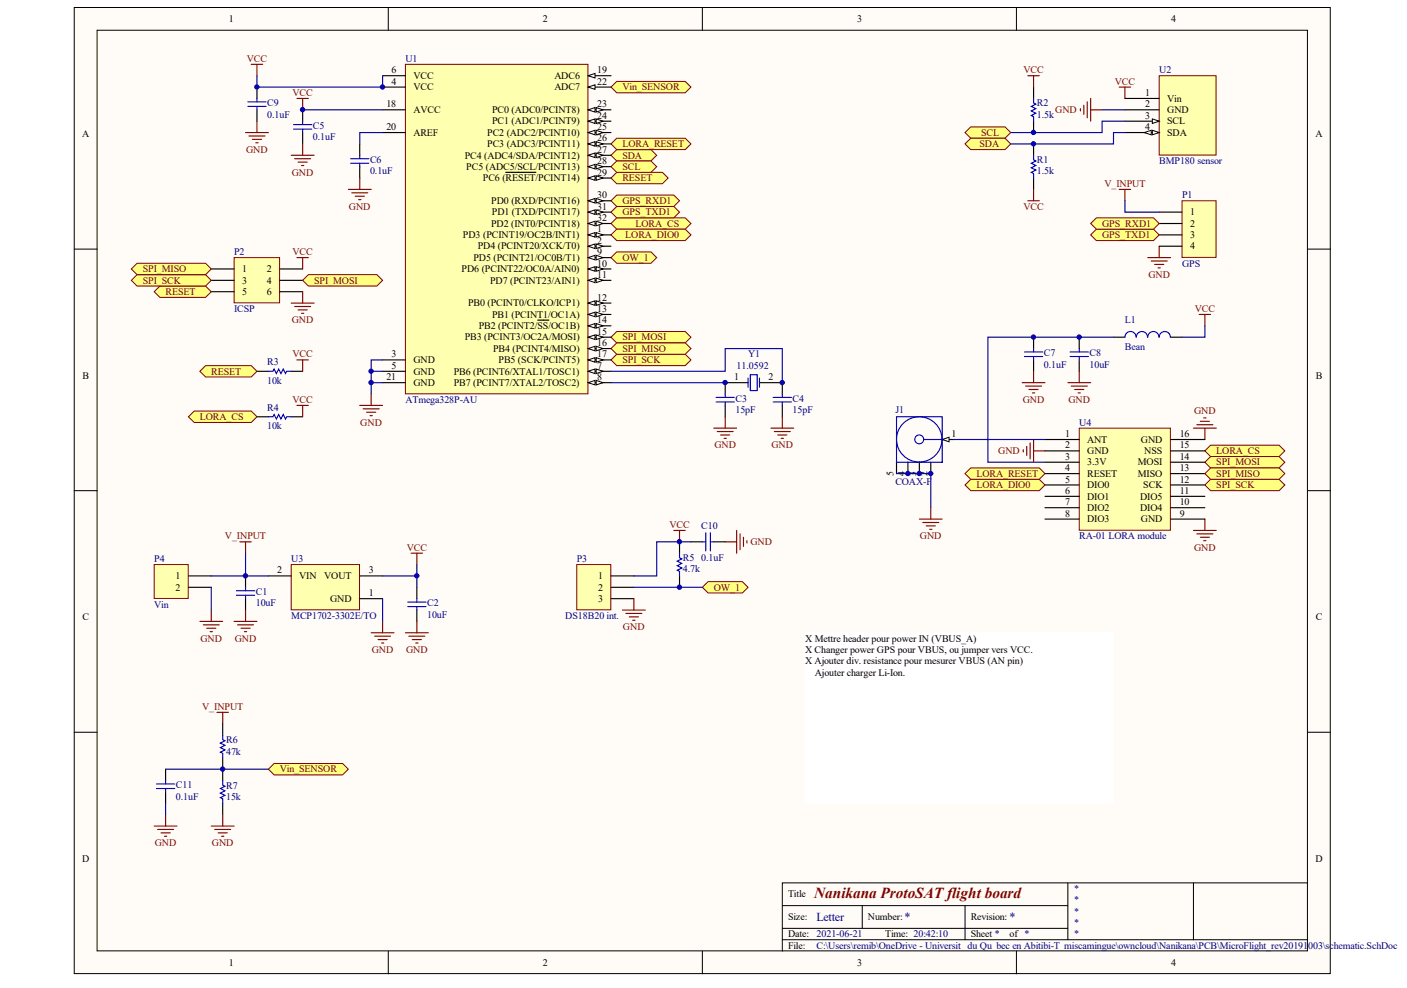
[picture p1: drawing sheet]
<svg xmlns="http://www.w3.org/2000/svg" width="288mm" height="202mm" viewBox="0 0 288 202" stroke-linecap="round" stroke-linejoin="round" font-family="sans-serif">
<g fill="#fffcf8" stroke="#000" stroke-width=".2">
<path d="M15.2 1.5h257v197.7h-257z"/>
<path d="M19.9 6.2h247.6v188.3h-247.6z"/>
</g>
<g fill="none" stroke="#000" stroke-width=".2">
<path d="M79.4 1.5v4.7M143.7 1.5v4.7M208 1.5v4.7M15.2 51h4.7M267.5 51h4.7M15.2 100.4h4.7M267.5 100.4h4.7M15.2 149.8h4.7M267.5 149.8h4.7M79.4 194.6v4.6M143.7 194.6v4.6M160.1 185.3h58.4"/>
<path d="M160.1 192.3h107.4M160.1 189.9h58.4M176.4 185.3v4.6M197.4 185.3v7M208 194.6v4.6M218.5 180.6v11.7M244.2 180.6h-84.1v14M267.5 180.6h-23.3v11.7"/>
</g>
<path d="M237.2 15.5h11.6v16.2h-11.6z" fill="#ffffb0" stroke="#800000" stroke-width=".2"/>
<path d="M230.2 20.1h7M230.2 22.5h7M230.2 24.8h7" fill="none" stroke="#000" stroke-width=".23"/>
<path d="M235.8 24.3l1.4 .5-1.4 .5z" fill="#fffcf8" stroke="#000" stroke-width=".2"/>
<path d="M230.2 27.1h7" fill="none" stroke="#000" stroke-width=".23"/>
<g fill="#fffcf8" stroke="#000" stroke-width=".2">
<path d="M235.8 26.7l1.4 .4-1.4 .5z"/>
<path d="M234.1 27.1l1.4-.4v.9z"/>
</g>
<g fill="none" stroke="#800000" stroke-width=".23">
<path d="M229 17.8h2.3M230.2 17.8v2.3M221 22.2v.5M221.7 21.5v1.9M222.4 20.8v3.3M223.1 20.1v4.7M223.1 22.5h2.4M209.4 92v.5M210.1 91.3v1.9M210.8 90.6v3.3M211.5 89.9v4.7M211.5 92.2h2.3"/>
<path d="M244.2 87.6h4.6M244.9 86.9h3.2M245.6 86.2h1.8M246.3 85.5h.4M246.5 87.6v2.3M188.1 106.2h4.7M188.8 106.9h3.3M189.5 107.6h1.9M190.2 108.3h.5M190.4 103.9v2.3M244.2 108.5h4.6M244.9 109.2h3.2"/>
<path d="M245.6 109.9h1.8M246.3 110.6h.4M246.5 106.2v2.3"/>
</g>
<path d="M225.5 22.5h4.7" fill="none" stroke="#000080" stroke-width=".23"/>
<g fill="#ffff80" stroke="#800000" stroke-width=".2">
<path d="M246.5 92.2l1.2-1.1h14l1.2 1.1-1.2 1.2h-14z" fill-rule="evenodd"/>
<path d="M125 45.7l1.2-1.1h14l1.2 1.1-1.2 1.2h-14z" fill-rule="evenodd"/>
<path d="M125 36.4l1.2-1.1h9.3l1.2 1.1-1.2 1.2h-9.3z" fill-rule="evenodd"/>
</g>
<path d="M220.8 87.6h18.7v20.9h-18.7z" fill="#ffffb0" stroke="#800000" stroke-width=".2"/>
<g fill="none" stroke="#000" stroke-width=".23">
<path d="M213.8 99.2h7M213.8 96.9h7M213.8 94.6h7M213.8 92.2h7M213.8 89.9h7M239.5 99.2h7M239.5 96.9h7M239.5 94.6h7M239.5 92.2h7M239.5 89.9h7M213.8 101.6h7M213.8 103.9h7"/>
<path d="M213.8 106.2h7M239.5 101.6h7M239.5 103.9h7M239.5 106.2h7"/>
</g>
<g fill="#ffff80" stroke="#800000" stroke-width=".2">
<path d="M197.4 99.2l1.2-1.1h14l1.2 1.1-1.2 1.2h-14z" fill-rule="evenodd"/>
<path d="M125 48.1l1.2-1.2h14l1.2 1.2-1.2 1.1h-14z" fill-rule="evenodd"/>
</g>
<path d="M209.1 78.3h4.7M209.8 79h3.3M210.5 79.7h1.9M211.5 76v2.3M218.5 78.3h4.6M219.2 79h3.2M219.9 79.7h1.8M220.8 76v2.3M245.3 64.3h2.4M246.5 64.3v2.4M211.2 80.4h.5M220.6 80.4h.4" fill="none" stroke="#800000" stroke-width=".23"/>
<path d="M211.5 69v2.3M211.5 73.6v2.4M220.8 69v2.3M220.8 73.6v2.4M227.8 69h2.4M239.5 69h2.3" fill="none" stroke="#000" stroke-width=".23"/>
<path d="M209.6 72h3.7M209.6 72.9h3.7M211.5 71.3v.7M211.5 72.9v.7M218.9 72h3.8M218.9 72.9h3.8M220.8 71.3v.7M220.8 72.9v.7M232.4 69a1.14 1.14 0 0 0-1.1-1.2 1.14 1.14 0 0 0-1.1 1.2M234.8 69a1.14 1.14 0 0 0-1.2-1.2 1.14 1.14 0 0 0-1.1 1.2M237.1 69a1.14 1.14 0 0 0-1.1-1.2 1.14 1.14 0 0 0-1.2 1.2M239.5 69a1.14 1.14 0 0 0-1.2-1.2 1.14 1.14 0 0 0-1.1 1.2" fill="none" stroke="#00f" stroke-width=".23"/>
<path d="M227.8 69h-25.7v25.6h11.7M246.5 66.7v2.3h-4.7" fill="none" stroke="#000080" stroke-width=".23"/>
<g fill="#ffff80" stroke="#800000" stroke-width=".2">
<path d="M246.5 99.2l1.2-1.1h14l1.2 1.1-1.2 1.2h-14z" fill-rule="evenodd"/>
<path d="M246.5 94.6l1.2-1.2h14l1.2 1.2-1.2 1.1h-14z" fill-rule="evenodd"/>
<path d="M246.5 96.9l1.2-1.2h14l1.2 1.2-1.2 1.2h-14z" fill-rule="evenodd"/>
<path d="M197.4 96.9l1.2-1.2h14l1.2 1.2-1.2 1.2h-14z" fill-rule="evenodd"/>
</g>
<path d="M47.9 127.1h4.7M48.6 127.8h3.3M49.3 128.5h1.9M50 129.2h.5M50.2 124.8v2.3" fill="none" stroke="#800000" stroke-width=".23"/>
<path d="M211.5 17.8v2.3M211.5 24.8v2.3M211.5 29.4v2.4M211.5 36.4v2.4M183.4 94.6v2.3M192.8 89.9h2.3" fill="none" stroke="#000" stroke-width=".23"/>
<g fill="none" stroke="#00f" stroke-width=".23">
<path d="M211.5 20.1v1l.4 .2-.9 .5 .9 .4-.9 .5 .9 .5-.9 .4 .5 .3v.9M211.5 31.8v.9l.4 .2-.9 .5 .9 .5-.9 .4 .9 .5-.9 .5 .5 .2v.9"/>
<circle cx="188.1" cy="89.9" r=".91"/>
<circle cx="188.1" cy="89.9" r="4.6"/>
</g>
<path d="M192.8 89.9l1.4-.4v.9z" fill="#fffcf8" stroke="#000" stroke-width=".2"/>
<path d="M185.8 94.6v2.3M188.1 94.6v2.3M190.4 94.6v2.3" fill="none" stroke="#000" stroke-width=".23"/>
<path d="M183.4 85.3h9.4v9.3h-9.4zM189 89.9h3.8" fill="none" stroke="#00f" stroke-width=".23"/>
<path d="M183.4 96.9h7v7" fill="none" stroke="#000080" stroke-width=".23"/>
<g fill="#ffff80" stroke="#800000" stroke-width=".2">
<path d="M125 31.8l1.2-1.2h7l1.2 1.2-1.2 1.1h-7z" fill-rule="evenodd"/>
<path d="M125 34.1l1.2-1.2h7l1.2 1.2-1.2 1.2h-7z" fill-rule="evenodd"/>
<path d="M197.4 27.1l1.2-1.1h7l1.2 1.1-1.2 1.2h-7z" fill-rule="evenodd"/>
</g>
<path d="M230.2 24.8h-4.7v2.3h-18.7" fill="none" stroke="#000080" stroke-width=".23"/>
<path d="M197.4 29.4l1.2-1.1h7l1.2 1.1-1.2 1.2h-7z" fill-rule="evenodd" fill="#ffff80" stroke="#800000" stroke-width=".2"/>
<path d="M230.2 27.1h-2.4v2.3h-21" fill="none" stroke="#000080" stroke-width=".23"/>
<path d="M49.1 110.9h2.3M50.2 110.9v2.3" fill="none" stroke="#800000" stroke-width=".23"/>
<g fill="#ffff80" stroke="#800000" stroke-width=".2">
<path d="M125 69l1.2-1.2h14l1.2 1.2-1.2 1.2h-14z" fill-rule="evenodd"/>
<path d="M125 73.6l1.2-1.1h14l1.2 1.1-1.2 1.2h-14z" fill-rule="evenodd"/>
<path d="M125 71.3l1.2-1.1h14l1.2 1.1-1.2 1.2h-14z" fill-rule="evenodd"/>
</g>
<path d="M210.3 15.5h2.3M211.5 15.5v2.3M211.5 38.8v2.3M210.3 41.1h2.3" fill="none" stroke="#800000" stroke-width=".23"/>
<path d="M125 52.7l1.2-1.2h7l1.2 1.2-1.2 1.2h-7z" fill-rule="evenodd" fill="#ffff80" stroke="#800000" stroke-width=".2"/>
<path d="M118 115.5h7v9.3h-7z" fill="#ffffb0" stroke="#800000" stroke-width=".2"/>
<path d="M125 117.8h4.7M141.4 110.9h2.3M146 110.9h2.4M125 120.2h4.7M125 122.5h4.7" fill="none" stroke="#000" stroke-width=".23"/>
<path d="M137.9 108.5h2.3M139 108.5v2.4M148.4 110.9h2.3M150.7 108.5v4.7M151.4 109.2v3.3M152.1 109.9v1.9M152.8 110.6v.5" fill="none" stroke="#800000" stroke-width=".23"/>
<path d="M143.7 110.9h.7M144.4 109v3.7M145.3 109v3.7M145.3 110.9h.7" fill="none" stroke="#00f" stroke-width=".23"/>
<path d="M143.7 120.2l1.2-1.2h7l1.1 1.2-1.1 1.1h-7z" fill-rule="evenodd" fill="#ffff80" stroke="#800000" stroke-width=".2"/>
<path d="M139 110.9v2.3M139 117.8v2.4" fill="none" stroke="#000" stroke-width=".23"/>
<path d="M139 113.2v.9l.5 .2-.9 .5 .9 .5-.9 .4 .9 .5-.9 .5 .4 .2v.9" fill="none" stroke="#00f" stroke-width=".23"/>
<path d="M141.4 110.9h-7v6.9h-4.7M129.7 120.2h14" fill="none" stroke="#000080" stroke-width=".23"/>
<path d="M234.8 52.7h4.7M235.5 53.4h3.3M236.2 54.1h1.9M236.9 54.8h.5M237.2 50.4v2.3M127.3 124.8h4.7M128 125.5h3.3M128.7 126.2h1.9M129.4 126.9h.5M129.7 122.5v2.3" fill="none" stroke="#800000" stroke-width=".23"/>
<path d="M47.9 52.7h9.3v9.3h-9.3z" fill="#ffffb0" stroke="#800000" stroke-width=".2"/>
<path d="M61.9 22.5v2.3M61.9 27.1v2.3M43.2 55h4.7M43.2 57.4h4.7M43.2 59.7h4.7M57.2 55h4.7M57.2 57.4h4.7M57.2 59.7h4.7M153 78.3h-4.6v2.3M155.4 78.3h4.7v2.3M148.4 82.9v2.4M160.1 82.9v2.4" fill="none" stroke="#000" stroke-width=".23"/>
<g fill="none" stroke="#00f" stroke-width=".23">
<path d="M60.1 26.4h3.7M60.1 25.5h3.7M61.9 24.8v.7M61.9 26.4v.7M153 77.4v1.8M153.5 76.7h1.4v3.2h-1.4zM155.4 77.4v1.8M146.5 81.3h3.7M146.5 82.2h3.7M148.4 80.6v.7M148.4 82.2v.7M158.2 81.3h3.7"/>
<path d="M158.2 82.2h3.7M160.1 80.6v.7M160.1 82.2v.7"/>
</g>
<g fill="none" stroke="#800000" stroke-width=".23">
<path d="M50.2 27.1h4.7M50.9 27.8h3.3M51.6 28.5h1.9M52.3 29.2h.5M52.6 24.8v2.3M146 87.6h4.7M146.7 88.3h3.3M147.4 89h1.9M148.1 89.7h.5M148.4 85.3v2.3M157.7 87.6h4.7M158.4 88.3h3.3"/>
<path d="M159.1 89h1.9M159.8 89.7h.5M160.1 85.3v2.3"/>
</g>
<path d="M31.5 59.7l1.2-1.2h9.4l1.1 1.2-1.1 1.1h-9.4z" fill-rule="evenodd" fill="#ffff80" stroke="#800000" stroke-width=".2"/>
<g fill="none" stroke="#800000" stroke-width=".23">
<path d="M59.6 31.8h4.7M60.3 32.5h3.3M61 33.2h1.9M61.7 33.9h.5M61.9 29.4v2.4M71.3 38.8h4.6M72 39.4h3.2M73.6 36.4v2.4M60.8 52.7h2.3M61.9 52.7v2.3M61.9 59.7v2.3M72.7 40.1h1.8"/>
<path d="M73.4 40.8h.4M59.6 62h4.7M60.3 62.7h3.3M61 63.4h1.9M61.7 64.1h.5"/>
</g>
<path d="M52.6 17.8v2.3M52.6 22.5v2.3M73.6 29.4v2.4M73.6 34.1v2.3" fill="none" stroke="#000" stroke-width=".23"/>
<path d="M50.7 21.8h3.7M50.7 20.8h3.7M52.6 20.1v.7M52.6 21.8v.7M71.7 33.4h3.8M71.7 32.5h3.8M73.6 31.8v.7M73.6 33.4v.7" fill="none" stroke="#00f" stroke-width=".23"/>
<g fill="#ffff80" stroke="#800000" stroke-width=".2">
<path d="M61.9 57.4l1.2-1.2h14l1.2 1.2-1.2 1.1h-14z" fill-rule="evenodd"/>
<path d="M26.9 57.4l1.1-1.2h14.1l1.1 1.2-1.1 1.1h-14.1z" fill-rule="evenodd"/>
<path d="M26.9 55l1.1-1.1h14.1l1.1 1.1-1.1 1.2h-14.1z" fill-rule="evenodd"/>
</g>
<path d="M84.1 113.2h2.4M85.3 113.2v2.3M75.9 129.5h4.7M76.6 130.2h3.3M77.3 130.9h1.9M78 131.6h.5M78.3 127.1v2.4M82.9 129.5h4.7M83.7 130.2h3.2M84.4 130.9h1.8M85.1 131.6h.4M85.3 127.1v2.4" fill="none" stroke="#800000" stroke-width=".23"/>
<path d="M85.3 120.2v2.3M85.3 124.8v2.3" fill="none" stroke="#000" stroke-width=".23"/>
<path d="M83.4 123.2h3.8M83.4 124.1h3.8M85.3 122.5v.7M85.3 124.1v.7" fill="none" stroke="#00f" stroke-width=".23"/>
<path d="M241.8 41.1h7v11.6h-7z" fill="#ffffb0" stroke="#800000" stroke-width=".2"/>
<path d="M237.2 43.4h4.6M237.2 45.7h4.6M237.2 48.1h4.6M237.2 50.4h4.6M52.6 76h2.3M59.6 76h2.3M52.6 85.3h2.3M59.6 85.3h2.3" fill="none" stroke="#000" stroke-width=".23"/>
<path d="M54.9 76h.9l.3-.5 .4 .9 .5-.9 .5 .9 .4-.9 .5 .9 .2-.4h1M54.9 85.3h.9l.3-.5 .4 .9 .5-.9 .5 .9 .4-.9 .5 .9 .2-.4h1" fill="none" stroke="#00f" stroke-width=".23"/>
<path d="M60.8 73.6h2.3M61.9 73.6v2.4M60.8 82.9h2.3M61.9 82.9v2.4" fill="none" stroke="#800000" stroke-width=".23"/>
<g fill="#ffff80" stroke="#800000" stroke-width=".2">
<path d="M40.9 76l1.2-1.2h9.3l1.2 1.2-1.2 1.1h-9.3z" fill-rule="evenodd"/>
<path d="M38.6 85.3l1.1-1.2h11.7l1.2 1.2-1.2 1.1h-11.7z" fill-rule="evenodd"/>
</g>
<path d="M50.2 117.8v2.4M50.2 122.5v2.3" fill="none" stroke="#000" stroke-width=".23"/>
<path d="M48.4 120.9h3.7M48.4 121.8h3.7M50.2 120.2v.7M50.2 121.8v.7" fill="none" stroke="#00f" stroke-width=".23"/>
<path d="M195.1 89.9h18.7" fill="none" stroke="#000080" stroke-width=".23"/>
<path d="M59.6 115.5h14v9.3h-14z" fill="#ffffb0" stroke="#800000" stroke-width=".2"/>
<path d="M54.9 117.8h4.7M73.6 117.8h4.7M73.6 122.5h4.7" fill="none" stroke="#000" stroke-width=".23"/>
<path d="M78.3 117.8h7v2.4M85.3 115.5v2.3M78.3 122.5v4.6" fill="none" stroke="#000080" stroke-width=".23"/>
<path d="M51.4 13.2h2.3M52.6 13.2v2.3" fill="none" stroke="#800000" stroke-width=".23"/>
<g fill="#ffff80" stroke="#800000" stroke-width=".2">
<path d="M125 43.4l1.2-1.2h11.7l1.1 1.2-1.1 1.2h-11.7z" fill-rule="evenodd"/>
<path d="M125 41.1l1.2-1.2h11.7l1.1 1.2-1.1 1.1h-11.7z" fill-rule="evenodd"/>
<path d="M223.1 48.1l1.2-1.2h11.7l1.2 1.2-1.2 1.1h-11.7z" fill-rule="evenodd"/>
<path d="M223.1 45.7l1.2-1.1h11.7l1.2 1.1-1.2 1.2h-11.7z" fill-rule="evenodd"/>
</g>
<path d="M82.9 13.2h37.4v67.4h-37.4z" fill="#ffffb0" stroke="#800000" stroke-width=".2"/>
<path d="M120.3 36.4h4.7" fill="none" stroke="#000" stroke-width=".23"/>
<g fill="#fffcf8" stroke="#000" stroke-width=".2">
<path d="M120.3 36.4l1.4-.4v.9z"/>
<path d="M122 36l1.4 .4-1.4 .5z"/>
</g>
<path d="M103.5 35.3h6.1M120.3 41.1h4.7" fill="none" stroke="#000" stroke-width=".23"/>
<g fill="#fffcf8" stroke="#000" stroke-width=".2">
<path d="M120.3 41.1l1.4-.5v.9z"/>
<path d="M122 40.6l1.4 .5-1.4 .4z"/>
</g>
<path d="M120.3 43.4h4.7" fill="none" stroke="#000" stroke-width=".23"/>
<g fill="#fffcf8" stroke="#000" stroke-width=".2">
<path d="M120.3 43.4l1.4-.5v1z"/>
<path d="M122 42.9l1.4 .5-1.4 .5z"/>
</g>
<path d="M120.3 45.7h4.7" fill="none" stroke="#000" stroke-width=".23"/>
<g fill="#fffcf8" stroke="#000" stroke-width=".2">
<path d="M120.3 45.7l1.4-.4v.9z"/>
<path d="M122 45.3l1.4 .4-1.4 .5z"/>
</g>
<path d="M120.3 50.4h4.7" fill="none" stroke="#000" stroke-width=".23"/>
<g fill="#fffcf8" stroke="#000" stroke-width=".2">
<path d="M120.3 50.4l1.4-.5v.9z"/>
<path d="M122 49.9l1.4 .5-1.4 .4z"/>
</g>
<path d="M78.3 15.5h4.6M78.3 76h4.6M120.3 76h4.7" fill="none" stroke="#000" stroke-width=".23"/>
<g fill="#fffcf8" stroke="#000" stroke-width=".2">
<path d="M120.3 76l1.4-.5v.9z"/>
<path d="M122 75.5l1.4 .5-1.4 .4z"/>
</g>
<path d="M120.3 78.3h4.7" fill="none" stroke="#000" stroke-width=".23"/>
<g fill="#fffcf8" stroke="#000" stroke-width=".2">
<path d="M120.3 78.3l1.4-.5v1z"/>
<path d="M122 77.8l1.4 .5-1.4 .5z"/>
</g>
<path d="M120.3 52.7h4.7" fill="none" stroke="#000" stroke-width=".23"/>
<g fill="#fffcf8" stroke="#000" stroke-width=".2">
<path d="M120.3 52.7l1.4-.5v1z"/>
<path d="M122 52.2l1.4 .5-1.4 .5z"/>
</g>
<path d="M120.3 55h4.7" fill="none" stroke="#000" stroke-width=".23"/>
<g fill="#fffcf8" stroke="#000" stroke-width=".2">
<path d="M120.3 55l1.4-.4v.9z"/>
<path d="M122 54.6l1.4 .4-1.4 .5z"/>
</g>
<path d="M120.3 57.4h4.7" fill="none" stroke="#000" stroke-width=".23"/>
<g fill="#fffcf8" stroke="#000" stroke-width=".2">
<path d="M120.3 57.4l1.4-.5v.9z"/>
<path d="M122 56.9l1.4 .5-1.4 .4z"/>
</g>
<path d="M120.3 62h4.7" fill="none" stroke="#000" stroke-width=".23"/>
<g fill="#fffcf8" stroke="#000" stroke-width=".2">
<path d="M120.3 62l1.4-.5v1z"/>
<path d="M122 61.5l1.4 .5-1.4 .5z"/>
</g>
<path d="M120.3 64.3h4.7" fill="none" stroke="#000" stroke-width=".23"/>
<g fill="#fffcf8" stroke="#000" stroke-width=".2">
<path d="M120.3 64.3l1.4-.4v.9z"/>
<path d="M122 63.9l1.4 .4-1.4 .5z"/>
</g>
<path d="M120.3 66.7h4.7" fill="none" stroke="#000" stroke-width=".23"/>
<g fill="#fffcf8" stroke="#000" stroke-width=".2">
<path d="M120.3 66.7l1.4-.5v.9z"/>
<path d="M122 66.2l1.4 .5-1.4 .4z"/>
</g>
<path d="M110 65.5h2.3M120.3 69h4.7" fill="none" stroke="#000" stroke-width=".23"/>
<g fill="#fffcf8" stroke="#000" stroke-width=".2">
<path d="M120.3 69l1.4-.5v1z"/>
<path d="M122 68.5l1.4 .5-1.4 .5z"/>
</g>
<path d="M120.3 71.3h4.7" fill="none" stroke="#000" stroke-width=".23"/>
<g fill="#fffcf8" stroke="#000" stroke-width=".2">
<path d="M120.3 71.3l1.4-.5v1z"/>
<path d="M122 70.8l1.4 .5-1.4 .5z"/>
</g>
<path d="M120.3 73.6h4.7" fill="none" stroke="#000" stroke-width=".23"/>
<g fill="#fffcf8" stroke="#000" stroke-width=".2">
<path d="M120.3 73.6l1.4-.4v.9z"/>
<path d="M122 73.2l1.4 .4-1.4 .5z"/>
</g>
<path d="M78.3 22.5h4.6M78.3 27.1h4.6M120.3 22.5h4.7M78.3 78.3h4.6" fill="none" stroke="#000" stroke-width=".23"/>
<g fill="#fffcf8" stroke="#000" stroke-width=".2">
<path d="M120.3 22.5l1.4-.5v.9z"/>
<path d="M122 22l1.4 .5-1.4 .4z"/>
</g>
<path d="M120.3 24.8h4.7" fill="none" stroke="#000" stroke-width=".23"/>
<g fill="#fffcf8" stroke="#000" stroke-width=".2">
<path d="M120.3 24.8l1.4-.5v1z"/>
<path d="M122 24.3l1.4 .5-1.4 .5z"/>
</g>
<path d="M120.3 27.1h4.7" fill="none" stroke="#000" stroke-width=".23"/>
<g fill="#fffcf8" stroke="#000" stroke-width=".2">
<path d="M120.3 27.1l1.4-.4v.9z"/>
<path d="M122 26.7l1.4 .4-1.4 .5z"/>
</g>
<path d="M120.3 29.4h4.7" fill="none" stroke="#000" stroke-width=".23"/>
<g fill="#fffcf8" stroke="#000" stroke-width=".2">
<path d="M120.3 29.4l1.4-.4v.9z"/>
<path d="M122 29l1.4 .4-1.4 .5z"/>
</g>
<path d="M120.3 31.8h4.7" fill="none" stroke="#000" stroke-width=".23"/>
<g fill="#fffcf8" stroke="#000" stroke-width=".2">
<path d="M120.3 31.8l1.4-.5v.9z"/>
<path d="M122 31.3l1.4 .5-1.4 .4z"/>
</g>
<path d="M120.3 34.1h4.7" fill="none" stroke="#000" stroke-width=".23"/>
<g fill="#fffcf8" stroke="#000" stroke-width=".2">
<path d="M120.3 34.1l1.4-.5v1z"/>
<path d="M122 33.6l1.4 .5-1.4 .5z"/>
</g>
<path d="M78.3 17.8h4.6M120.3 15.5h4.7M78.3 73.6h4.6" fill="none" stroke="#000" stroke-width=".23"/>
<path d="M120.3 15.5l1.4-.5v1z" fill="#fffcf8" stroke="#000" stroke-width=".2"/>
<path d="M120.3 17.8h4.7" fill="none" stroke="#000" stroke-width=".23"/>
<path d="M120.3 17.8l1.4-.4v.9z" fill="#fffcf8" stroke="#000" stroke-width=".2"/>
<path d="M120.3 48.1h4.7" fill="none" stroke="#000" stroke-width=".23"/>
<g fill="#fffcf8" stroke="#000" stroke-width=".2">
<path d="M120.3 48.1l1.4-.5v.9z"/>
<path d="M122 47.6l1.4 .5-1.4 .4z"/>
</g>
<path d="M60.8 20.1h2.3M61.9 20.1v2.4M73.6 82.9h4.7M74.3 83.6h3.3M75 84.3h1.9M75.7 85h.5M75.9 80.6v2.3" fill="none" stroke="#800000" stroke-width=".23"/>
<path d="M52.6 15.5v2.3h25.7v-2.3M61.9 22.5h16.4M78.3 27.1h-4.7v2.3M75.9 76h2.4M75.9 78.3h2.4M78.3 73.6h-2.4v7M125 76h23.4v-4.7h11.7v7M125 78.3h23.4" fill="none" stroke="#000080" stroke-width=".23"/>
<path d="M164.7 129.5h63.1v34.8h-63.1z" fill="#fff" stroke="#fff" stroke-width=".2"/>
<path d="M31.5 115.5h7v6.9h-7z" fill="#ffffb0" stroke="#800000" stroke-width=".2"/>
<path d="M38.6 117.8h4.6M38.6 120.2h4.6" fill="none" stroke="#000" stroke-width=".23"/>
<path d="M230.2 41.1v2.3h7M43.2 117.8h11.7M43.2 120.2v4.6" fill="none" stroke="#000080" stroke-width=".23"/>
<path d="M229 38.8h2.3M230.2 38.8v2.3M40.9 127.1h4.7M41.6 127.8h3.3M42.3 128.5h1.9M43 129.2h.5M43.2 124.8v2.3" fill="none" stroke="#800000" stroke-width=".23"/>
<g fill="#ffff80" stroke="#800000" stroke-width=".2">
<path d="M125 29.4l1.2-1.1h14l1.2 1.1-1.2 1.2h-14z" fill-rule="evenodd"/>
<path d="M125 17.8l1.2-1.1h14l1.2 1.1-1.2 1.2h-14z" fill-rule="evenodd"/>
<path d="M54.9 157.4l1.2-1.2h14l1.2 1.2-1.2 1.1h-14z" fill-rule="evenodd"/>
</g>
<path d="M44.4 145.7h2.3M45.6 145.7v2.4M31.5 169h4.7M32.2 169.7h3.3M32.9 170.4h1.9M33.6 171.1h.5M33.9 166.7v2.3M43.2 169h4.7M43.9 169.7h3.3M44.6 170.4h1.9M45.3 171.1h.5M45.6 166.7v2.3" fill="none" stroke="#800000" stroke-width=".23"/>
<path d="M33.9 157.4v2.3M45.6 148.1v2.3M45.6 155.1v4.6M33.9 162v2.4M45.6 164.4v2.3" fill="none" stroke="#000" stroke-width=".23"/>
<path d="M33.9 159.7v.7M45.6 150.4v.9l.4 .3-.9 .4 .9 .5-.9 .5 .9 .4-.9 .5 .5 .2v1M45.6 159.7v.9l.4 .3-.9 .4 .9 .5-.9 .5 .9 .4-.9 .5 .5 .2v1M32 160.4h3.8M32 161.3h3.8M33.9 161.3v.7" fill="none" stroke="#00f" stroke-width=".23"/>
<path d="M50.2 113.2v4.6M33.9 157.4h21M33.9 164.4v2.3" fill="none" stroke="#000080" stroke-width=".23"/>
<g fill="#000080" stroke="#000080" stroke-width=".2">
<circle cx="45.5" cy="157.4" r=".44"/>
<circle cx="50.2" cy="117.8" r=".44"/>
<circle cx="52.6" cy="17.8" r=".44"/>
<circle cx="61.9" cy="22.4" r=".45"/>
<circle cx="75.9" cy="78.3" r=".44"/>
<circle cx="75.9" cy="75.9" r=".44"/>
<circle cx="78.3" cy="17.8" r=".44"/>
<circle cx="85.3" cy="117.8" r=".44"/>
<circle cx="139" cy="120.1" r=".44"/>
<circle cx="139" cy="110.8" r=".45"/>
<circle cx="148.4" cy="78.3" r=".44"/>
<circle cx="160" cy="78.3" r=".44"/>
<circle cx="185.7" cy="96.9" r=".44"/>
<circle cx="188.1" cy="96.9" r=".44"/>
<circle cx="190.4" cy="96.9" r=".44"/>
<circle cx="211.4" cy="69" r=".44"/>
<circle cx="211.4" cy="29.4" r=".44"/>
<circle cx="211.4" cy="27.1" r=".44"/>
<circle cx="220.8" cy="69" r=".44"/>
</g>
<text font-size="3.1" fill="#800000" x="166.6" y="183.6">Nanikana ProtoSAT flight board</text>
<g font-size="2.5" fill="#000080">
<text x="167.1" y="188.5">Letter</text>
<text x="185.1" y="188.5">*</text>
<text x="206.6" y="188.5">*</text>
</g>
<g font-size="2">
<text x="46.8" y="4.5">1</text>
<text x="111.1" y="4.5">2</text>
<text x="175.3" y="4.5">3</text>
<text x="239.6" y="4.5">4</text>
<text x="80.1" y="15">6</text>
<text x="80.1" y="17.3">4</text>
<text x="84.6" y="16.2">VCC</text>
<text x="113.4" y="16.2">ADC6</text>
<text x="122.2" y="15">19</text>
<text x="122.2" y="17.3">22</text>
<text x="79" y="22">18</text>
<text x="84.6" y="23.1">AVCC</text>
<text x="84.6" y="18.5">VCC</text>
<text x="100.7" y="23.1">PC0 (ADC0/PCINT8)</text>
<text x="113.4" y="18.5">ADC7</text>
<text x="122.2" y="22">23</text>
<text x="234.3" y="19.6">1</text>
<text x="234.3" y="22">2</text>
<text x="238.8" y="20.8">Vin</text>
<text x="238.8" y="23.1">GND</text>
<text x="16.8" y="28.1">A</text>
<text x="79" y="26.6">20</text>
<text x="84.6" y="27.8">AREF</text>
<text x="99.7" y="27.8">PC2 (ADC2/PCINT10)</text>
<text x="100.7" y="25.5">PC1 (ADC1/PCINT9)</text>
<text x="122.2" y="24.3">24</text>
<text x="122.2" y="26.6">25</text>
<text x="122.2" y="28.9">26</text>
<text x="234.3" y="24.3">3</text>
<text x="234.3" y="26.6">4</text>
<text x="238.8" y="25.5">SCL</text>
<text x="238.8" y="27.8">SDA</text>
<text x="269.2" y="28.1">A</text>
<text x="95.1" y="32.4">PC4 (ADC4/SDA/PCINT12)</text>
<text x="95.4" y="34.8">PC5 (ADC5/SCL/PCINT13)</text>
<text x="99.7" y="30.1">PC3 (ADC3/PCINT11)</text>
<text x="122.2" y="35.9">29</text>
<text x="122.2" y="31.3">27</text>
<text x="122.2" y="33.6">28</text>
<text x="98.8" y="37.1">PC6 (RESET/PCINT14)</text>
<text x="100.5" y="41.7">PD0 (RXD/PCINT16)</text>
<text x="122.2" y="40.6">30</text>
<text x="100.5" y="46.4">PD2 (INT0/PCINT18)</text>
<text x="100.6" y="44.1">PD1 (TXD/PCINT17)</text>
<text x="122.2" y="42.9">31</text>
<text x="122.2" y="45.2">32</text>
<text x="122.2" y="47.6">1</text>
<text x="243.5" y="44.1">1</text>
<text x="243.5" y="46.4">2</text>
<text x="94.7" y="48.7">PD3 (PCINT19/OC2B/INT1)</text>
<text x="96.9" y="53.4">PD5 (PCINT21/OC0B/T1)</text>
<text x="97.7" y="51">PD4 (PCINT20/XCK/T0)</text>
<text x="122.2" y="49.9">2</text>
<text x="122.2" y="52.2">9</text>
<text x="243.5" y="48.7">3</text>
<text x="243.5" y="51">4</text>
<text x="49.5" y="55.7">1</text>
<text x="49.5" y="58">3</text>
<text x="54.6" y="55.7">2</text>
<text x="54.6" y="58">4</text>
<text x="94.4" y="55.7">PD6 (PCINT22/OC0A/AIN0)</text>
<text x="100.3" y="58">PD7 (PCINT23/AIN1)</text>
<text x="122.2" y="54.5">10</text>
<text x="122.2" y="56.9">11</text>
<text x="49.5" y="60.3">5</text>
<text x="54.6" y="60.3">6</text>
<text x="95.8" y="62.7">PB0 (PCINT0/CLKO/ICP1)</text>
<text x="100.7" y="65">PB1 (PCINT1/OC1A)</text>
<text x="122.2" y="61.5">12</text>
<text x="122.2" y="63.8">13</text>
<text x="95.1" y="69.6">PB3 (PCINT3/OC2A/MOSI)</text>
<text x="98" y="67.3">PB2 (PCINT2/SS/OC1B)</text>
<text x="100.9" y="72">PB4 (PCINT4/MISO)</text>
<text x="122.2" y="66.2">14</text>
<text x="122.2" y="68.5">15</text>
<text x="122.2" y="70.8">16</text>
<text x="16.8" y="77.5">B</text>
<text x="79" y="77.8">21</text>
<text x="80.1" y="75.5">5</text>
<text x="80.1" y="73.1">3</text>
<text x="84.6" y="76.6">GND</text>
<text x="84.6" y="74.3">GND</text>
<text x="92.8" y="76.6">PB6 (PCINT6/XTAL1/TOSC1)</text>
<text x="102" y="74.3">PB5 (SCK/PCINT5)</text>
<text x="122.2" y="75.5">7</text>
<text x="122.2" y="77.8">8</text>
<text x="122.2" y="73.1">17</text>
<text x="150.2" y="77.8">1</text>
<text x="157.3" y="77.8">2</text>
<text x="269.2" y="77.5">B</text>
<text x="84.6" y="79">GND</text>
<text x="92.8" y="79">PB7 (PCINT7/XTAL2/TOSC2)</text>
<text x="194.6" y="89.4">1</text>
<text x="217.9" y="89.4">1</text>
<text x="241.4" y="89.4">16</text>
<text x="217.9" y="91.7">2</text>
<text x="217.9" y="94.1">3</text>
<text x="222.4" y="90.6">ANT</text>
<text x="222.4" y="92.9">GND</text>
<text x="222.4" y="95.2">3.3V</text>
<text x="232.8" y="95.2">MOSI</text>
<text x="233.4" y="90.6">GND</text>
<text x="234.1" y="92.9">NSS</text>
<text x="241.4" y="94.1">14</text>
<text x="241.4" y="91.7">15</text>
<text x="182.8" y="97.5" transform="rotate(-90 182.8 97.5)">5</text>
<text x="185.1" y="97.5" transform="rotate(-90 185.1 97.5)">4</text>
<text x="187.4" y="97.5" transform="rotate(-90 187.4 97.5)">3</text>
<text x="189.8" y="97.5" transform="rotate(-90 189.8 97.5)">2</text>
<text x="217.9" y="98.7">5</text>
<text x="217.9" y="101.1">6</text>
<text x="217.9" y="96.4">4</text>
<text x="222.4" y="99.9">DIO0</text>
<text x="222.4" y="97.6">RESET</text>
<text x="232.8" y="97.6">MISO</text>
<text x="233.9" y="99.9">SCK</text>
<text x="241.4" y="101.1">11</text>
<text x="241.4" y="98.7">12</text>
<text x="241.4" y="96.4">13</text>
<text x="217.9" y="103.4">7</text>
<text x="217.9" y="105.7">8</text>
<text x="222.4" y="102.2">DIO1</text>
<text x="222.4" y="104.5">DIO2</text>
<text x="222.4" y="106.9">DIO3</text>
<text x="233.3" y="104.5">DIO4</text>
<text x="233.3" y="102.2">DIO5</text>
<text x="233.4" y="106.9">GND</text>
<text x="241.4" y="105.7">9</text>
<text x="241.4" y="103.4">10</text>
<text x="35.9" y="118.5">1</text>
<text x="56.7" y="117.3">2</text>
<text x="61.2" y="118.5">VIN</text>
<text x="66.3" y="118.5">VOUT</text>
<text x="75.5" y="117.3">3</text>
<text x="122.4" y="118.5">1</text>
<text x="35.9" y="120.8">2</text>
<text x="67.5" y="123.1">GND</text>
<text x="75.5" y="122">1</text>
<text x="122.4" y="120.8">2</text>
<text x="122.4" y="123.1">3</text>
<text x="16.8" y="126.9">C</text>
<text x="164.7" y="131.3">X Mettre header pour power IN (VBUS_A)</text>
<text x="269.2" y="126.9">C</text>
<text x="164.7" y="133.6">X Changer power GPS pour VBUS, ou jumper vers VCC.</text>
<text x="164.7" y="135.9">X Ajouter div. resistance pour mesurer VBUS (AN pin)</text>
<text x="166.7" y="138.3">Ajouter charger Li-Ion.</text>
<text x="16.8" y="176.3">D</text>
<text x="269.2" y="176.3">D</text>
<text x="161.2" y="183.6">Title</text>
<text x="161.2" y="188.3">Size:</text>
<text x="161.2" y="191.8">Date:</text>
<text x="177.6" y="188.3">Number:</text>
<text x="181.1" y="191.8">Time: 20:42:10</text>
<text x="198.6" y="188.3">Revision:</text>
<text x="198.6" y="191.8">Sheet *</text>
<text x="206.6" y="191.8">of *</text>
<text x="46.8" y="197.6">1</text>
<text x="111.1" y="197.6">2</text>
<text x="161.2" y="194.1">File:</text>
<text x="175.3" y="197.6">3</text>
<text x="239.6" y="197.6">4</text>
</g>
<g font-size="2" fill="#800000">
<text x="50.5" y="12.7">VCC</text>
<text x="209.4" y="15">VCC</text>
<text x="228.1" y="17.3">VCC</text>
<text x="59.8" y="19.6">VCC</text>
<text x="127.3" y="18.5">Vin_SENSOR</text>
<text x="215.9" y="23.1">GND</text>
<text x="200.7" y="27.8">SCL</text>
<text x="50.4" y="31.3">GND</text>
<text x="59.7" y="35.9">GND</text>
<text x="127.3" y="32.4">SDA</text>
<text x="127.3" y="34.8">SCL</text>
<text x="127.3" y="30.1">LORA_RESET</text>
<text x="200.4" y="30.1">SDA</text>
<text x="127.3" y="37.1">RESET</text>
<text x="127.3" y="41.7">GPS_RXD1</text>
<text x="226" y="38.2">V_INPUT</text>
<text x="71.4" y="42.9">GND</text>
<text x="127.3" y="44.1">GPS_TXD1</text>
<text x="130" y="46.4">LORA_CS</text>
<text x="209.4" y="42.9">VCC</text>
<text x="225.5" y="46.4">GPS_RXD1</text>
<text x="59.8" y="52.2">VCC</text>
<text x="127.3" y="53.4">OW_1</text>
<text x="127.9" y="48.7">LORA_DIO0</text>
<text x="225.5" y="48.7">GPS_TXD1</text>
<text x="29.2" y="58">SPI_SCK</text>
<text x="29.2" y="55.7">SPI_MISO</text>
<text x="64.3" y="58">SPI_MOSI</text>
<text x="234.9" y="56.9">GND</text>
<text x="33.9" y="60.3">RESET</text>
<text x="244.4" y="63.8">VCC</text>
<text x="59.7" y="66.2">GND</text>
<text x="127.3" y="69.6">SPI_MOSI</text>
<text x="127.3" y="72">SPI_MISO</text>
<text x="43.2" y="76.6">RESET</text>
<text x="59.8" y="73.1">VCC</text>
<text x="127.3" y="74.3">SPI_SCK</text>
<text x="59.8" y="82.4">VCC</text>
<text x="209.2" y="82.4">GND</text>
<text x="218.6" y="82.4">GND</text>
<text x="40.9" y="85.9">LORA_CS</text>
<text x="73.7" y="87.1">GND</text>
<text x="244.3" y="84.8">GND</text>
<text x="146.2" y="91.7">GND</text>
<text x="157.8" y="91.7">GND</text>
<text x="204.2" y="92.9">GND</text>
<text x="248.8" y="92.9">LORA_CS</text>
<text x="248.8" y="95.2">SPI_MOSI</text>
<text x="199.8" y="99.9">LORA_DIO0</text>
<text x="199.8" y="97.6">LORA_RESET</text>
<text x="248.8" y="99.9">SPI_SCK</text>
<text x="248.8" y="97.6">SPI_MISO</text>
<text x="46" y="110.4">V_INPUT</text>
<text x="83.2" y="112.7">VCC</text>
<text x="136.9" y="108">VCC</text>
<text x="153.5" y="111.5">GND</text>
<text x="188.2" y="110.4">GND</text>
<text x="244.3" y="112.7">GND</text>
<text x="146" y="120.8">OW_1</text>
<text x="41" y="131.3">GND</text>
<text x="48" y="131.3">GND</text>
<text x="127.5" y="129">GND</text>
<text x="76.1" y="133.6">GND</text>
<text x="83.1" y="133.6">GND</text>
<text x="41.4" y="145.2">V_INPUT</text>
<text x="57.2" y="158">Vin_SENSOR</text>
<text x="31.7" y="173.2">GND</text>
<text x="43.3" y="173.2">GND</text>
</g>
<g font-size="2" fill="#000080">
<text x="82.9" y="12.7">U1</text>
<text x="237.2" y="15">U2</text>
<text x="54.7" y="21.7">C9</text>
<text x="212.2" y="21.7">R2</text>
<text x="54.7" y="24.1">0.1uF</text>
<text x="64" y="28.7">0.1uF</text>
<text x="64" y="26.4">C5</text>
<text x="212.2" y="24.1">1.5k</text>
<text x="75.7" y="35.7">0.1uF</text>
<text x="75.7" y="33.4">C6</text>
<text x="212.2" y="35.7">1.5k</text>
<text x="212.2" y="33.4">R1</text>
<text x="237.2" y="33.6">BMP180 sensor</text>
<text x="241.8" y="40.6">P1</text>
<text x="47.9" y="52.2">P2</text>
<text x="241.8" y="54.5">GPS</text>
<text x="47.9" y="63.8">ICSP</text>
<text x="230.2" y="66.2">L1</text>
<text x="230.2" y="71.5">Bean</text>
<text x="54.7" y="74.8">R3</text>
<text x="150.7" y="75.5">11.0592</text>
<text x="153" y="73.1">Y1</text>
<text x="213.6" y="75.2">0.1uF</text>
<text x="213.6" y="72.9">C7</text>
<text x="222.9" y="75.2">10uF</text>
<text x="222.9" y="72.9">C8</text>
<text x="54.7" y="78.5">10k</text>
<text x="82.9" y="82.4">ATmega328P-AU</text>
<text x="150.5" y="82.2">C3</text>
<text x="162.2" y="82.2">C4</text>
<text x="54.7" y="87.8">10k</text>
<text x="54.7" y="84.1">R4</text>
<text x="150.5" y="84.5">15pF</text>
<text x="162.2" y="84.5">15pF</text>
<text x="183.2" y="84.5">J1</text>
<text x="220.8" y="87.1">U4</text>
<text x="183.2" y="99.2">COAX-F</text>
<text x="143.5" y="108.3">C10</text>
<text x="220.8" y="110.4">RA-01 LORA module</text>
<text x="31.5" y="115">P4</text>
<text x="59.6" y="115">U3</text>
<text x="118" y="115">P3</text>
<text x="139.7" y="117.1">4.7k</text>
<text x="139.7" y="114.8">R5</text>
<text x="143.5" y="114.8">0.1uF</text>
<text x="31.5" y="124.3">Vin</text>
<text x="52.3" y="124.1">10uF</text>
<text x="52.3" y="121.8">C1</text>
<text x="87.4" y="124.1">C2</text>
<text x="59.6" y="126.6">MCP1702-3302E/TO</text>
<text x="87.4" y="126.4">10uF</text>
<text x="115.7" y="126.6">DS18B20 int.</text>
<text x="46.3" y="154.4">47k</text>
<text x="46.3" y="152.1">R6</text>
<text x="36" y="161.3">C11</text>
<text x="46.3" y="161.4">R7</text>
<text x="36" y="163.6">0.1uF</text>
<text x="46.3" y="163.7">15k</text>
<text x="219.6" y="182.5">*</text>
<text x="219.6" y="184.8">*</text>
<text x="167.1" y="191.8">2021-06-21</text>
<text x="219.6" y="187.1">*</text>
<text x="219.6" y="189.4">*</text>
<text x="219.6" y="191.8">*</text>
<text x="167.1" y="194.1">C:\Users\remib\OneDrive - UniversitÃ© du QuÃ© bec en Abitibi-TÃ© miscamingue\owncloud\Nanikana\PCB\MicroFlight_rev20191</text>
<text x="267.6" y="194.1">003\schematic.SchDoc</text>
</g>
</svg>
